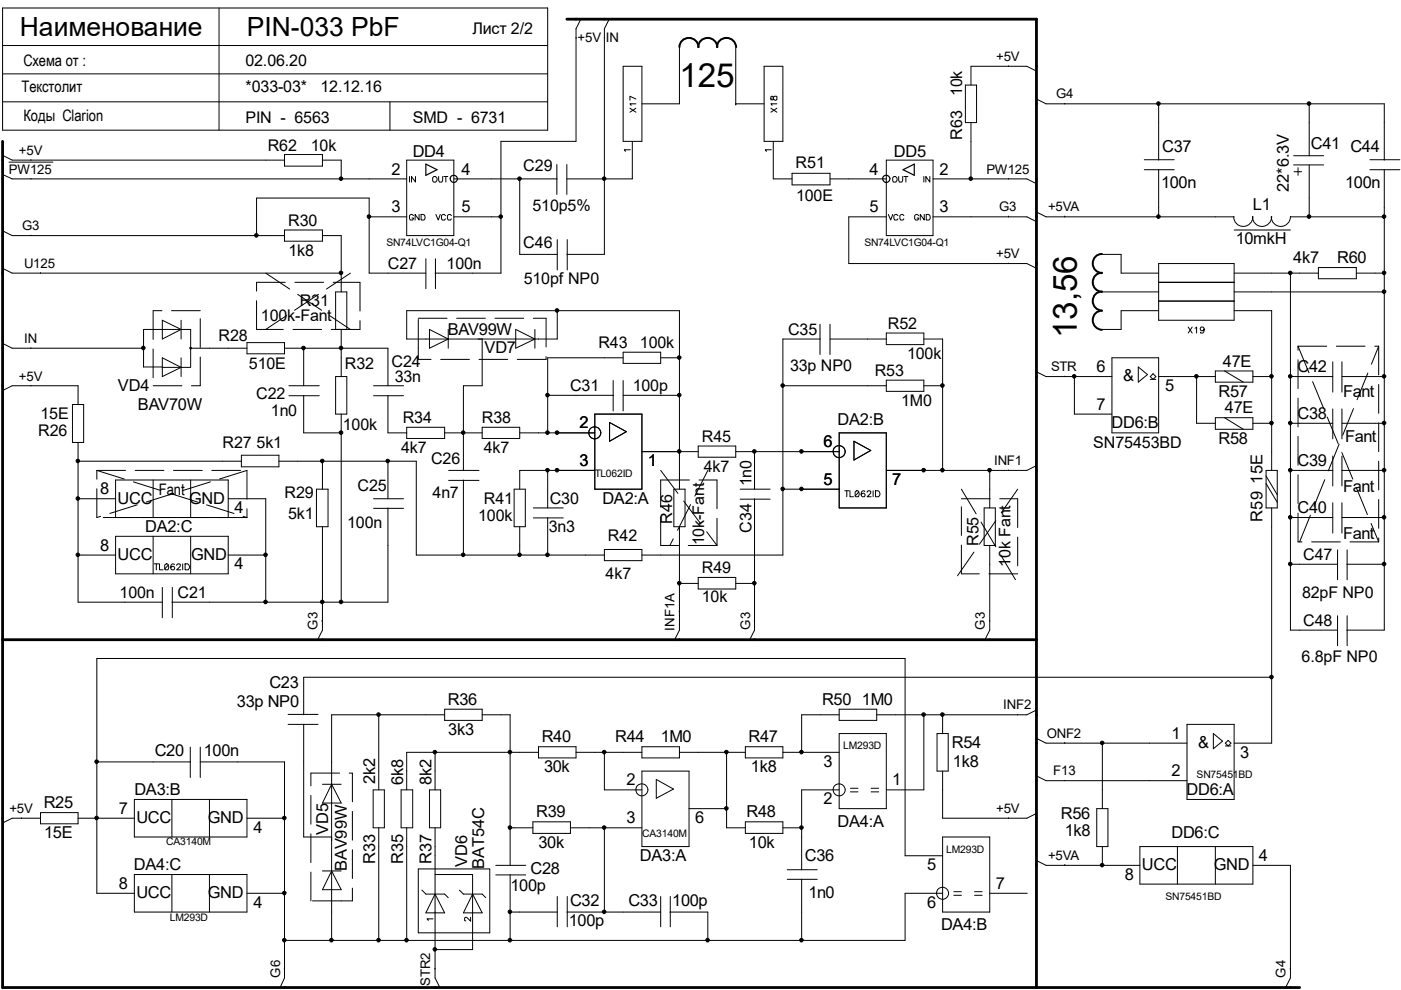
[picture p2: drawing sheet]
<svg xmlns="http://www.w3.org/2000/svg" width="297mm" height="210mm" viewBox="0 0 297 210" stroke-linecap="round" stroke-linejoin="round" font-family="sans-serif">
<path d="M120.2 4.1h99.5v205.3M.5 30v179.4h275M.5 135.6h219.2" fill="none" stroke="#000" stroke-width=".59"/>
<g fill="none" stroke="#000" stroke-width=".21">
<path d="M.5 1.7h115.6v25.9h-115.6zM.5 15.7h115.6M.5 9.7h115.6M46.4 1.7v25.9M122.1 8h.1M123.1 4.1l-1 2v23.9h-15.9v27.9h-14M128.1 8h.1M129.2 4.1l-1.1 2v47.8h-7.9M132.1 14.1h4v15.9h-4zM144.1 10.1v11.9h-8M156 10.1v11.9M162 14.1h4v15.9h-4z"/>
<path d="M204.7 18h2.3v8h-2.3zM213.8 14v.1M219.7 15.1l-2-1h-11.8v3.9M.5 37l2.1 .9h83.6M.5 32.9l2.1 1.1h57.7M.5 21.6h115.6M1.9 34.4h9.3M6.6 33.9v.1M6.6 37.8v.1M60.3 32.8h8.1v2.4h-8.1zM68.4 34h3.9v3.9M82.7 21.6v6"/>
<path d="M86.2 34h10v16h-10zM86.8 37.4v1.2M88.1 37.4v1.2l-.9-1.2v1.2M91.7 37.7a.49 .49 0 0 1 .6-.3 .49 .49 0 0 1 .4 .4v.4a.47 .47 0 0 1-.5 .4 .47 .47 0 0 1-.5-.4zM93 37.4v.9a.43 .43 0 0 0 .4 .3 .43 .43 0 0 0 .4-.3v-.9M94.1 37.4h.9M94.5 37.4v1.2M96.2 37.9h21.9M110.2 37.9v16h7.9M118.1 34.9v6.3M120.2 34.9v6.3M133.6 22.9l1.2 .9"/>
<path d="M133.6 31.7h-1.2l.2 .4M134.1 30v7.9h-13.9M134.8 22h-1.2l.2 .4M134.8 21l-1.2-.6v.9M134.8 22.9l-1.2 .9M156 22h.1M156 22h6M163.4 20.5v.7h.5l.1-.6 .2-.2h.4l.1 .8a.61 .61 0 0 1-.6-.1 .61 .61 0 0 1-.2-.6zM163.4 22.9l1.3 .9M163.5 31.7h-1.2l.2 .4M164 30v7.9h3.9M164.7 22h-1.3l.3 .4"/>
<path d="M164.7 22.9l-1.3 .9M167.9 36.7h8.1v2.5h-8.1zM176 37.9h11.9M187.9 34h9.9v16h-9.9zM189.3 37.7a.49 .49 0 0 1 .5-.3 .49 .49 0 0 1 .4 .4v.4a.47 .47 0 0 1-.5 .4 .47 .47 0 0 1-.4-.4zM190.5 37.4v.9a.43 .43 0 0 0 .5 .3 .43 .43 0 0 0 .4-.3v-.9M191.6 37.4h.9M192.1 37.4v1.2M195.9 37.4v1.2M197.1 37.4v1.2l-.8-1.2v1.2M197.8 37.9h19.9l2 1M205.9 26v11.9"/>
<path d="M213.8 37.8v.1M219.7 21l2.1 1h71.7v12M225.8 21.9v.1M242.6 33.9h6.4M242.6 36h6.4M245.7 22v12M245.7 36v10M274.3 33h6.3M274.3 35h6.3M274.4 36.4h1.6M275.2 35.6v1.6M277.6 22v11"/>
<path d="M277.6 35v11M290.4 33.9h6.4M290.4 36h6.4M293.5 36v97.6h-8M.5 48.9l2.1 1.1h57.7M.5 56.9l2.1 1h69.7M6.6 49.9v.1M8.6 57.8v.1M54.4 50v-8h23.9v15.9h12M60.3 48.8h8.1v2.3h-8.1zM68.4 50h3.9v11.9M78.3 46h7.9"/>
<path d="M87.7 45.7a.49 .49 0 0 0-.7-.2 .49 .49 0 0 0-.2 .7 .42 .42 0 0 0 .4 .5 .42 .42 0 0 0 .5-.5h-.4M88.9 45.5v1.2l-.9-1.2v1.2M89.3 45.5h.4a.69 .69 0 0 1 .2 1.2h-.6zM90.3 54.9v6.3M92.3 54.9v6.3M92.4 45.5l.5 1.2 .4-1.2M94.4 45.7a.44 .44 0 0 0-.4-.2 .44 .44 0 0 0-.4 .4v.3a.44 .44 0 0 0 .4 .5 .44 .44 0 0 0 .4-.3M95.7 45.7a.44 .44 0 0 0-.5-.2 .44 .44 0 0 0-.3 .4v.3a.44 .44 0 0 0 .3 .5 .44 .44 0 0 0 .5-.3M96.2 46h10M118.1 50.8v6.4M120.3 50.8v6.4M187.9 46h-7.9v9.9h37.7l2 1"/>
<path d="M188.3 45.5l.5 1.2 .5-1.2M190.4 45.7a.44 .44 0 0 0-.5-.2 .44 .44 0 0 0-.4 .4v.3a.44 .44 0 0 0 .4 .5 .44 .44 0 0 0 .5-.3M191.6 45.7a.44 .44 0 0 0-.5-.2 .44 .44 0 0 0-.3 .4v.3a.44 .44 0 0 0 .3 .5 .44 .44 0 0 0 .5-.3M194.8 45.7a.49 .49 0 0 0-.7-.2 .49 .49 0 0 0-.2 .7 .42 .42 0 0 0 .4 .5 .42 .42 0 0 0 .5-.5h-.4M196 45.5v1.2l-.9-1.2v1.2M196.4 45.5h.4a.69 .69 0 0 1 .2 1.2h-.6zM197.8 46h19.9l2 1M213.8 45.8v.2M213.8 55.8v.1M219.7 45l2.1 1h39.9M225.8 45.8v.2M233.7 53.9h4v4h8"/>
<path d="M245.7 55.9h16v12h-16zM245.7 59.9h16M261.6 45.9a2.03 2.03 0 0 0 2 2.1 2.03 2.03 0 0 0 2-2.1M261.7 57.9h17.8M261.7 48.8h11.9M265.6 45.9a2.03 2.03 0 0 0 2 2.1 2.03 2.03 0 0 0 2-2.1M269.5 45.9a2.03 2.03 0 0 0 2.1 2.1 2.03 2.03 0 0 0 2-2.1M273.6 57.9v75.7h10M273.6 46h19.9M279.5 56.7h8.1v2.4h-8.1zM287.6 57.9h5.9M.5 72.8l2.1 1h27.8"/>
<path d="M6.6 73.7v.1M34.4 77.8h-4v-8h10v8M34.4 67.9l4 1.9-4 2.1zM34.4 75.9l4 2-4 1.9zM34.4 77.9h6M38.4 67.9v4M38.4 75.9v3.9M40.3 73.7l.3 .1-.1 .1h-.2zM40.4 73.8h12M52.4 72.6h7.9v2.4h-7.9zM60.3 73.8h22v8M64.4 73.8v8"/>
<path d="M71.2 61.9h2.3v7.9h-2.3zM71.2 79.8h2.3v8h-2.3zM72.3 69.8v10M91.1 69.8l3.9 2.1-3.9 1.9zM95 69.8v4M102.2 71.9v9.9h-3.9v17.9M109.3 69.8l4.1 2.1-4.1 1.9zM113.4 69.8v4M118.1 65.9v6h-31.9v-6h57.9v37.8M132.1 75.9h-16v15.9M132.1 74.7h8v2.3h-8zM140.1 75.9h4"/>
<path d="M173.9 68.7v6.5M173.9 71.9h-7.9v45.8h-29.9M176 71.9h11.9M176 68.7v6.5M187.9 70.6h8v2.5h-8zM195.9 71.9h4v27.8M219.7 78.8l2.1 1h14M225.8 79.8h.1M227.8 79.8v8h8M233.7 61.9h12M235.8 75.9h9.9v15.9h-9.9zM241.3 77.8l2 1.6-2 1.6z"/>
<path d="M243.9 79.8l.6-.6 .6 .6-.6 .6zM245.7 65.9h-8v3.9h-4M245.7 79.8h12M245.7 63.8h16M251.9 69.3l.9 1.3M252.8 69.3l-.9 1.3M253.4 69.6l.3-.3v1.3M253.7 79.8v9.9h4M255.3 69.8l-.2 .3h-.5a.42 .42 0 0 1 0-.6 .42 .42 0 0 1 .6 0 .69 .69 0 0 1 .1 .8 .69 .69 0 0 1-.8 .3v-.2M257.7 78.7h7.9v2.3h-7.9zM259.6 78.7l4 2.3M261.7 65.9h7.9v33.8"/>
<path d="M261.7 61.9h31.8M265.6 79.8h4M273.6 79.8h9M282.6 76.7v6.4M284.5 79.8h9M284.5 76.7v6.4M.5 82.8l2.1-1h13.9v4M6.6 81.7v.1M15.4 85.8h2.3v8h-2.3zM16.5 93.8v33.9h17.9M16.5 97.8h34.7M51.2 96.5h7.9v2.5h-7.9z"/>
<path d="M59.1 97.8h29.2v19.9h39.8M61.3 81.8h6.4M61.3 83.9h6.4M64.4 83.8v8h7.9M68.4 97.8v5.9M72.3 87.8v39.9M79.2 81.8h6.4M79.2 83.9h6.4M82.3 83.8v8h3.9M82.3 97.8v7.9M86.2 90.6h8.1v2.4h-8.1zM94.3 91.8h7.9"/>
<path d="M95.1 99.7h6.5M102.2 90.6h8v2.4h-8zM110.2 91.8h15.9M116.1 99.7v8M116.1 83.8h14M126.1 87.8h10v15.9h-10zM126.1 99.7h-15.9v4M129.2 89.6l3.6 1.9-3.6 2.1zM130 80.7v6.4M132.1 83.8h12M132.1 80.7v6.4M136.1 95.8h11.9"/>
<path d="M148 94.6h8v2.3h-8zM156 95.8h21.9M160 95.8v7.9M166 81.8h21.9M177.9 91.8h10v15.9h-10zM181.1 93.6l3.5 1.9-3.5 2zM187.9 80.6h8v2.4h-8zM195.9 81.8h4M209.8 99.7v8M213.8 99.7h.1M219.7 98.7l-2 1h-29.8M243.9 80.4h1.2"/>
<path d="M257.7 88.6h7.9v2.4h-7.9zM259.6 88.6l4 2.4M265.6 89.7h4M268.4 99.7h2.4v8h-2.4zM273.6 99.7h9M273.6 89.7h9M282.6 86.7v6.3M282.6 96.7v6.3M284.5 99.7h9M284.5 89.7h9M284.5 86.7v6.3M284.5 96.7v6.3"/>
<path d="M16.5 117.7h8M16.5 105.7h8M24.5 101.8h23.9v7.9h-23.9zM24.5 113.7h23.9v8h-23.9zM32.5 101.8v7.9M32.5 113.7v8M32.7 119.5h1M33.1 119.5v1.3M33.8 119.5v1.3h.8M34.9 119.8a.45 .45 0 0 1 .7-.2l.2 .5-.2 .7h-.5l-.2-.2zM35.7 119.8l-.8 .8M37 119.7v-.1a.61 .61 0 0 0-.8 .6 .61 .61 0 0 0 .7 .6 .43 .43 0 0 0-.1-.7 .43 .43 0 0 0-.6 .3"/>
<path d="M37.5 119.9l.2-.4 .5 .1v.5l-.7 .7h.8M38.7 119.5v1.3M39.2 119.5h.5a.75 .75 0 0 1 .2 1.3h-.7zM40.4 101.8v7.9M40.4 113.7v8M48.4 105.7h7.9v22M48.4 117.7h7.9M67.1 103.7h2.5v8h-2.5zM68.4 111.7v21.9l-1.1 2M79.2 107.8h6.4M79.2 105.7h6.4M82.3 107.7v20h-45.9"/>
<path d="M95.1 101.9h6.5M98.3 101.8v15.9M109 103.7h2.4v8h-2.4zM110.2 111.7v6M113.1 107.7h6.3M113.1 109.8h6.3M116.1 109.7v8M128.1 116.5h8v2.4h-8zM142.9 103.7h2.3v8h-2.3zM144.1 111.7v21.9l-1.1 2M156.9 103.7h6.4M156.9 105.8h6.4"/>
<path d="M160 105.7v27.9l-1 2M166 103.7h11.9M179.1 104.1h.9M179.5 104.1v1.2M180.2 104.1v1.2h.8M181.3 104.3a.45 .45 0 0 1 .7-.2l.2 .5-.2 .7h-.5l-.2-.1zM182.1 104.3l-.8 .9M183.3 104.2v-.1a.61 .61 0 0 0-.7 .6 .61 .61 0 0 0 .7 .6 .43 .43 0 0 0-.1-.7 .43 .43 0 0 0-.6 .3M183.9 104.4l.2-.3h.5v.5l-.7 .7h.8M185.1 104.1v1.2M185.6 104.1h.5a.75 .75 0 0 1 .2 1.2h-.7zM208.7 107.7h2.3v8h-2.3z"/>
<path d="M209.8 115.7v17.9l-1 2M268.4 100.9l2.4 4M268.4 102.5l2.4 4M269.6 107.7v49.9h-7.9M273.6 109.7h9M273.6 119.6h10M282.6 106.6v6.4M283.6 116.6v6.3M284.5 109.7h9M284.5 106.6v6.4M285.5 119.6h8M285.6 116.6v6.3"/>
<path d="M34.4 124.5v6.5M36.5 124.5v6.5M68.2 131.7h.2M144 129.6h.1M144.1 123.7h3.9M148 122.4h8v2.5h-8zM156 123.7h4M159.9 131.7h.1M209.8 131.7h.1M283.6 130.6v6.3M285.6 130.6v6.3M40.3 158.4v6.4"/>
<path d="M42.5 158.4v6.4M61.1 151.5h6.3M61.1 153.6h6.3M64.4 153.6v23.9h5.9M80.3 151.6v15.9M92.2 159.5v8M94.3 151.6h-24v47.8M94.3 150.4h7.9v2.3h-7.9zM102.2 151.6h6v31.9M114.2 159.5h-28v8M114.2 158.3h7.9v2.4h-7.9zM122.1 159.5h14"/>
<path d="M128.1 159.5v8h8M136.1 158.3h8v2.4h-8zM144.1 159.5h13.9M154 159.5v16h4M158 158.3h8v2.4h-8zM166 159.5h11.9M177.9 151.6h-7.9v7.9M177.9 150.4h8v2.3h-8zM177.9 155.5h10v15.9h-10zM195.9 151.6v15.9h-8M198.7 155.5h2.3v8h-2.3zM199.9 151.6v3.9"/>
<path d="M215.8 151.5v.1M219.7 150.5l-2 1.1h-31.8M219.7 156.5l2.1 1.1h29.9M225.8 157.4v.2M233.7 157.6v13.8M251.7 153.6h10v15.9h-10zM257.3 155.5l1.9 1.6-1.9 1.6zM259.8 157.6l.6-.6 .6 .6-.6 .6zM259.8 158.2h1.2M269.6 143.6h-205.2v8M4.5 173.4v.1M8.6 173.5h-6l-2.1 1"/>
<path d="M8.6 172.3h7.9v2.4h-7.9zM16.5 173.5h12M20.5 161.5h19.9M28.5 169.5h23.9v8h-23.9zM36.4 169.5v8M42.5 161.5h17.8v45.8l-.9 2.1M44.4 169.5v8M52.4 173.5h7.9M68.4 166.3h3.9M70.3 166.3l2 4h-3.9zM79.1 167.5h2.4v8h-2.4zM80.3 175.5v23.9"/>
<path d="M85 167.5h2.5v8h-2.5zM86.2 175.5v23.9M91.1 167.5h2.3v8h-2.3zM92.2 175.5v13.9M108.2 175.5h4.8M113 174.2h7.9v2.5h-7.9zM120.9 175.5h15.2M128.1 175.5v17.9M136.1 163.5h10v16h-10zM139.1 165.3l3.7 2-3.7 1.9zM146.1 171.4h7.9M158 174.2h8v2.5h-8z"/>
<path d="M166 175.5h4M177.9 167.5h-7.9v16.9M180.3 167.1h1.6M180.3 167.9h1.6M184.7 167.1h1.6M184.7 167.9h1.6M199.9 163.5v10h17.8l2-1M199.9 177.5h9.9v15.9h-9.9zM213.8 173.4v.1M219.7 164.5l2.1 1h29.9M225.8 165.4v.1M232.5 171.4h2.4v8.1h-2.4z"/>
<path d="M233.7 179.5v4M241.7 179.5h23.9v8h-23.9zM249.6 179.5v8M257.7 179.5v8M28.5 185.4h23.9v8h-23.9zM36.4 185.4v8M44.4 185.4v8M52.4 189.4h7.9M68.4 184.7h3.9M70.3 184.7l2 3.9h-3.9zM88.7 184.2h15.1v13.6h-15.1zM89.4 188.7l.9 .9h4l.7 .7"/>
<path d="M91.8 194.8h-1.3l.3 .4M92.2 189.6v17.7l1.1 2.1M92.2 185.4h8v15.9h-8M92.2 189.6l2.1 3.9h-4zM97.4 188.7l.9 .9h3.9l.8 .7M99.8 194.5v.8l-1-.8-.3 .1v.6h.3M100.2 189.6l2 3.9h-3.9zM105.1 183.5h6.4M105.1 185.5h6.4M108.2 185.4v14M108.2 193.4h9.9M118.1 190.1v6.4"/>
<path d="M120.2 193.4h19.9M120.3 190.1v6.4M140.1 190.1v6.4M142 193.4h8.1v6M142.1 190.1v6.4M166.9 184.4h6.4M166.9 186.4h6.4M170 186.4v13M199.9 181.4h-8v-41.8h-171.4v49.8h8M199.9 189.4h-8v10h-131.6M202.2 189.1h1.6M202.2 189.8h1.6"/>
<path d="M206.6 189.1h1.6M206.6 189.8h1.6M209.8 189.4h8M219.7 182.5l2.1 1h19.9M225.8 183.3v.2M265.6 183.5h8v23.8l-1 2.1M60.2 205.4h.1M92.2 205.4h.1M273.5 205.4h.1"/>
<circle cx="72.3" cy="37.9" r=".38"/>
<circle cx="110.1" cy="37.9" r=".38"/>
<circle cx="128.1" cy="37.9" r=".38"/>
<circle cx="205.8" cy="37.9" r=".38"/>
<circle cx="245.6" cy="22" r=".38"/>
<circle cx="277.5" cy="22" r=".38"/>
<circle cx="54.4" cy="49.9" r=".38"/>
<circle cx="72.3" cy="57.9" r=".38"/>
<circle cx="78.2" cy="45.9" r=".38"/>
<circle cx="106.2" cy="45.9" r=".38"/>
<circle cx="245.6" cy="45.9" r=".38"/>
<circle cx="273.6" cy="57.9" r=".38"/>
<circle cx="277.5" cy="45.9" r=".38"/>
<circle cx="293.5" cy="57.9" r=".38"/>
<circle cx="293.5" cy="45.9" r=".38"/>
<circle cx="30.4" cy="73.8" r=".38"/>
<circle cx="64.3" cy="73.8" r=".38"/>
<circle cx="72.3" cy="73.8" r=".38"/>
<circle cx="118.1" cy="65.8" r=".38"/>
<circle cx="144" cy="75.8" r=".38"/>
<circle cx="227.8" cy="79.8" r=".38"/>
<circle cx="253.7" cy="79.8" r=".38"/>
<circle cx="269.6" cy="79.8" r=".38"/>
<circle cx="273.6" cy="79.8" r=".38"/>
<circle cx="293.5" cy="61.8" r=".38"/>
<circle cx="293.5" cy="79.8" r=".38"/>
<circle cx="16.5" cy="97.7" r=".38"/>
<circle cx="68.3" cy="97.7" r=".38"/>
<circle cx="72.3" cy="91.7" r=".38"/>
<circle cx="82.2" cy="97.7" r=".38"/>
<circle cx="98.2" cy="91.7" r=".38"/>
<circle cx="116.1" cy="91.7" r=".38"/>
<circle cx="116.1" cy="83.8" r=".38"/>
<circle cx="116.1" cy="99.7" r=".38"/>
<circle cx="118.1" cy="91.7" r=".38"/>
<circle cx="118.1" cy="99.7" r=".38"/>
<circle cx="126.1" cy="91.8" r="1.29"/>
<circle cx="144" cy="83.8" r=".38"/>
<circle cx="144" cy="95.7" r=".38"/>
<circle cx="159.9" cy="95.7" r=".38"/>
<circle cx="165.9" cy="81.7" r=".38"/>
<circle cx="169.9" cy="95.7" r=".38"/>
<circle cx="177.9" cy="95.7" r="1.29"/>
<circle cx="195.8" cy="99.7" r=".38"/>
<circle cx="199.8" cy="81.7" r=".38"/>
<circle cx="199.8" cy="99.7" r=".38"/>
<circle cx="209.8" cy="99.7" r=".38"/>
<circle cx="269.6" cy="89.7" r=".38"/>
<circle cx="273.6" cy="99.7" r=".38"/>
<circle cx="273.6" cy="89.7" r=".38"/>
<circle cx="293.5" cy="89.7" r=".38"/>
<circle cx="293.5" cy="99.7" r=".38"/>
<circle cx="16.5" cy="117.6" r=".38"/>
<circle cx="16.5" cy="105.7" r=".38"/>
<circle cx="56.3" cy="117.6" r=".38"/>
<circle cx="98.2" cy="117.6" r=".38"/>
<circle cx="110.1" cy="117.6" r=".38"/>
<circle cx="116.1" cy="117.6" r=".38"/>
<circle cx="165.9" cy="103.7" r=".38"/>
<circle cx="169.9" cy="103.7" r=".38"/>
<circle cx="273.6" cy="109.7" r=".38"/>
<circle cx="273.6" cy="119.6" r=".38"/>
<circle cx="293.5" cy="119.6" r=".38"/>
<circle cx="293.5" cy="109.7" r=".38"/>
<circle cx="56.3" cy="127.6" r=".38"/>
<circle cx="68.3" cy="127.6" r=".38"/>
<circle cx="72.3" cy="127.6" r=".38"/>
<circle cx="144" cy="123.6" r=".38"/>
<circle cx="159.9" cy="123.6" r=".38"/>
<circle cx="80.3" cy="151.5" r=".38"/>
<circle cx="92.2" cy="159.5" r=".38"/>
<circle cx="108.1" cy="159.5" r=".38"/>
<circle cx="128.1" cy="159.5" r=".38"/>
<circle cx="154" cy="159.5" r=".38"/>
<circle cx="169.9" cy="159.5" r=".38"/>
<circle cx="195.8" cy="151.5" r=".38"/>
<circle cx="199.8" cy="151.5" r=".38"/>
<circle cx="233.7" cy="157.5" r=".38"/>
<circle cx="269.6" cy="143.5" r=".38"/>
<circle cx="20.5" cy="161.5" r=".38"/>
<circle cx="20.5" cy="173.4" r=".38"/>
<circle cx="60.3" cy="173.4" r=".38"/>
<circle cx="108.1" cy="175.5" r=".38"/>
<circle cx="128.1" cy="175.5" r=".38"/>
<circle cx="136.1" cy="167.5" r="1.29"/>
<circle cx="154" cy="171.4" r=".38"/>
<circle cx="169.9" cy="175.5" r=".38"/>
<circle cx="177.9" cy="167.5" r="1.29"/>
<circle cx="60.3" cy="189.3" r=".38"/>
<circle cx="60.3" cy="199.3" r=".38"/>
<circle cx="70.3" cy="199.3" r=".38"/>
<circle cx="80.3" cy="199.3" r=".38"/>
<circle cx="86.2" cy="199.3" r=".38"/>
<circle cx="108.1" cy="199.3" r=".38"/>
<circle cx="108.1" cy="193.3" r=".38"/>
<circle cx="128.1" cy="193.3" r=".38"/>
<circle cx="150" cy="199.3" r=".38"/>
<circle cx="169.9" cy="199.3" r=".38"/>
<circle cx="199.8" cy="189.4" r="1.29"/>
<circle cx="233.7" cy="183.4" r=".38"/>
<circle cx="92.2" cy="201.3" r=".38"/>
</g>
<g fill="#000">
<circle cx="72.3" cy="37.9" r=".38"/>
<circle cx="110.1" cy="37.9" r=".38"/>
<circle cx="128.1" cy="37.9" r=".38"/>
<circle cx="205.8" cy="37.9" r=".38"/>
<circle cx="245.6" cy="22" r=".38"/>
<circle cx="277.5" cy="22" r=".38"/>
<circle cx="54.4" cy="49.9" r=".38"/>
<circle cx="72.3" cy="57.9" r=".38"/>
<circle cx="78.2" cy="45.9" r=".38"/>
<circle cx="106.2" cy="45.9" r=".38"/>
<circle cx="245.6" cy="45.9" r=".38"/>
<circle cx="273.6" cy="57.9" r=".38"/>
<circle cx="277.5" cy="45.9" r=".38"/>
<circle cx="293.5" cy="57.9" r=".38"/>
<circle cx="293.5" cy="45.9" r=".38"/>
<circle cx="30.4" cy="73.8" r=".38"/>
<circle cx="64.3" cy="73.8" r=".38"/>
<circle cx="72.3" cy="73.8" r=".38"/>
<circle cx="118.1" cy="65.8" r=".38"/>
<circle cx="144" cy="75.8" r=".38"/>
<circle cx="227.8" cy="79.8" r=".38"/>
<circle cx="253.7" cy="79.8" r=".38"/>
<circle cx="269.6" cy="79.8" r=".38"/>
<circle cx="273.6" cy="79.8" r=".38"/>
<circle cx="293.5" cy="61.8" r=".38"/>
<circle cx="293.5" cy="79.8" r=".38"/>
<circle cx="16.5" cy="97.7" r=".38"/>
<circle cx="68.3" cy="97.7" r=".38"/>
<circle cx="72.3" cy="91.7" r=".38"/>
<circle cx="82.2" cy="97.7" r=".38"/>
<circle cx="98.2" cy="91.7" r=".38"/>
<circle cx="116.1" cy="91.7" r=".38"/>
<circle cx="116.1" cy="83.8" r=".38"/>
<circle cx="116.1" cy="99.7" r=".38"/>
<circle cx="118.1" cy="91.7" r=".38"/>
<circle cx="118.1" cy="99.7" r=".38"/>
<circle cx="144" cy="83.8" r=".38"/>
<circle cx="144" cy="95.7" r=".38"/>
<circle cx="159.9" cy="95.7" r=".38"/>
<circle cx="165.9" cy="81.7" r=".38"/>
<circle cx="169.9" cy="95.7" r=".38"/>
<circle cx="195.8" cy="99.7" r=".38"/>
<circle cx="199.8" cy="81.7" r=".38"/>
<circle cx="199.8" cy="99.7" r=".38"/>
<circle cx="209.8" cy="99.7" r=".38"/>
<circle cx="269.6" cy="89.7" r=".38"/>
<circle cx="273.6" cy="99.7" r=".38"/>
<circle cx="273.6" cy="89.7" r=".38"/>
<circle cx="293.5" cy="89.7" r=".38"/>
<circle cx="293.5" cy="99.7" r=".38"/>
<circle cx="16.5" cy="117.6" r=".38"/>
<circle cx="16.5" cy="105.7" r=".38"/>
<circle cx="56.3" cy="117.6" r=".38"/>
<circle cx="98.2" cy="117.6" r=".38"/>
<circle cx="110.1" cy="117.6" r=".38"/>
<circle cx="116.1" cy="117.6" r=".38"/>
<circle cx="165.9" cy="103.7" r=".38"/>
<circle cx="169.9" cy="103.7" r=".38"/>
<circle cx="273.6" cy="109.7" r=".38"/>
<circle cx="273.6" cy="119.6" r=".38"/>
<circle cx="293.5" cy="119.6" r=".38"/>
<circle cx="293.5" cy="109.7" r=".38"/>
<circle cx="56.3" cy="127.6" r=".38"/>
<circle cx="68.3" cy="127.6" r=".38"/>
<circle cx="72.3" cy="127.6" r=".38"/>
<circle cx="144" cy="123.6" r=".38"/>
<circle cx="159.9" cy="123.6" r=".38"/>
<circle cx="80.3" cy="151.5" r=".38"/>
<circle cx="92.2" cy="159.5" r=".38"/>
<circle cx="108.1" cy="159.5" r=".38"/>
<circle cx="128.1" cy="159.5" r=".38"/>
<circle cx="154" cy="159.5" r=".38"/>
<circle cx="169.9" cy="159.5" r=".38"/>
<circle cx="195.8" cy="151.5" r=".38"/>
<circle cx="199.8" cy="151.5" r=".38"/>
<circle cx="233.7" cy="157.5" r=".38"/>
<circle cx="269.6" cy="143.5" r=".38"/>
<circle cx="20.5" cy="161.5" r=".38"/>
<circle cx="20.5" cy="173.4" r=".38"/>
<circle cx="60.3" cy="173.4" r=".38"/>
<circle cx="108.1" cy="175.5" r=".38"/>
<circle cx="128.1" cy="175.5" r=".38"/>
<circle cx="154" cy="171.4" r=".38"/>
<circle cx="169.9" cy="175.5" r=".38"/>
<circle cx="60.3" cy="189.3" r=".38"/>
<circle cx="60.3" cy="199.3" r=".38"/>
<circle cx="70.3" cy="199.3" r=".38"/>
<circle cx="80.3" cy="199.3" r=".38"/>
<circle cx="86.2" cy="199.3" r=".38"/>
<circle cx="108.1" cy="199.3" r=".38"/>
<circle cx="108.1" cy="193.3" r=".38"/>
<circle cx="128.1" cy="193.3" r=".38"/>
<circle cx="150" cy="199.3" r=".38"/>
<circle cx="169.9" cy="199.3" r=".38"/>
<circle cx="233.7" cy="183.4" r=".38"/>
<circle cx="92.2" cy="201.3" r=".38"/>
</g>
<path d="M144.1 10a2.03 2.03 0 0 1 2-2 2.03 2.03 0 0 1 2 2M148 10a2.03 2.03 0 0 1 2.1-2 2.03 2.03 0 0 1 2 2M152 10a2.03 2.03 0 0 1 2-2 2.03 2.03 0 0 1 2.1 2M233.6 53.8a2.03 2.03 0 0 0-1.9 2.1 2.03 2.03 0 0 0 1.9 2M233.6 57.8a2.03 2.03 0 0 0-1.9 2.1 2.03 2.03 0 0 0 1.9 2M233.6 61.8a2.03 2.03 0 0 0-1.9 2 2.03 2.03 0 0 0 1.9 2.1 2.03 2.03 0 0 0-1.9 2 2.03 2.03 0 0 0 1.9 2" fill="none" stroke="#000" stroke-width=".42"/>
<g fill="none" stroke="#000" stroke-width=".21" stroke-dasharray="6.1 2">
<path d="M54.4 59.9h21.9M56.3 57.9l18 11.9M74.3 57.9l-18 11.9M76.3 59.9v9.9M32.5 65.9v15.9M42.5 65.9h-10M54.4 69.8v-9.9M76.3 69.8h-21.9M88.7 76.2v-2.4M88.7 73.8v-6.3M88.7 67.5h27.1M115.8 76.2h-27.1"/>
<path d="M115.8 67.5v8.7M275.2 73.4h17.1M275.2 73.4l17.1 41.5M292.3 73.4v41.5M20.5 99.7h31.9M20.5 99.7l31.9 10M32.5 81.8h10M42.5 81.8v-15.9M52.4 99.7v10M52.4 99.7l-31.9 10M140.1 99.7l11.9 16M150.1 99.7l-8.1 16"/>
<path d="M20.5 109.7v-10M52.4 109.7h-31.9M140.1 115.7v-13.9M140.1 101.8h11.9M152 101.8v13.9M152 115.7h-11.9M203.8 105.7h12M203.8 103.7l12 20M215.8 105.7v16M215.8 103.7l-13.9 20M275.2 114.9v-41.5M275.5 114.9l16.8-41.5"/>
<path d="M292.3 114.9h-17.1M203.8 121.7v-16M215.8 121.7h-12M65.9 163.9h8.8M74.7 163.9v27.1M65.9 191v-27.1M72.3 191h-6.4M74.7 191h-2.4"/>
</g>
<g fill="none" stroke="#000" stroke-width=".25">
<path d="M90.3 34.8l2.4 1.2-2.4 1.2zM191.5 36l2.3-1.2v2.4z"/>
<circle cx="96.2" cy="37.9" r=".77"/>
<circle cx="187.9" cy="37.9" r=".77"/>
</g>
<g font-size="7">
<text x="144.1" y="18.4">125</text>
<text x="228.3" y="71.7" transform="rotate(-90 228.3 71.7)">13,56</text>
</g>
<g font-size="5.6">
<text x="4.2" y="7.6">Наименование</text>
<text x="52.4" y="7.6">PIN-033 PbF</text>
</g>
<g font-size="3.5">
<text x="87.5" y="33.3">DD4</text>
<text x="189.5" y="33.3">DD5</text>
<text x="246.4" y="32.3">C37</text>
<text x="277.9" y="31.5">C41 C44</text>
<text x="83" y="37">2</text>
<text x="97.8" y="37">4</text>
<text x="184.4" y="37">4</text>
<text x="199.2" y="37">2</text>
<text x="246.2" y="39.8">100n</text>
<text x="273.3" y="40.7" transform="rotate(-90 273.3 40.7)">22*6.3V</text>
<text x="285.2" y="39.8">100n</text>
<text x="83" y="45">3</text>
<text x="97.8" y="45">5</text>
<text x="184.4" y="45">5</text>
<text x="199.2" y="45">3</text>
<text x="265.6" y="44.6">L1</text>
<text x="262" y="51.8">10mkH</text>
<text x="274.2" y="55.8">4k7</text>
<text x="283.5" y="55.8">R60</text>
<text x="95" y="71">BAV99W</text>
<text x="102.7" y="74.9">VD7</text>
<text x="259.3" y="77.7">47E</text>
<text x="25" y="82.9">VD4</text>
<text x="232.4" y="78.9">6</text>
<text x="238.1" y="80.9">&amp;</text>
<text x="247" y="82.9">5</text>
<text x="275.1" y="78.9">C42</text>
<text x="29.2" y="86.9">BAV70W</text>
<text x="232.4" y="86.9">7</text>
<text x="258.4" y="84.1">R57</text>
<text x="259.7" y="87.6">47E</text>
<text x="275.1" y="88.8">C38</text>
<text x="284.8" y="84.1">Fant</text>
<text x="122.9" y="90.8">2</text>
<text x="174.6" y="94.8">6</text>
<text x="177.6" y="90.1">DA2:B</text>
<text x="235.7" y="90.8">DD6:B</text>
<text x="258.4" y="94.1">R58</text>
<text x="285.2" y="93.6">Fant</text>
<text x="122.9" y="98.8">3</text>
<text x="137.4" y="98.8">1</text>
<text x="275.1" y="98.8">C39</text>
<text x="21.2" y="104.8">8</text>
<text x="24.9" y="106.8">UCC</text>
<text x="40.1" y="106.8">GND</text>
<text x="127.7" y="106.8">DA2:A</text>
<text x="174.6" y="102.8">5</text>
<text x="189.2" y="102.8">7</text>
<text x="284.8" y="104.4">Fant</text>
<text x="30.8" y="112.8">DA2:C</text>
<text x="49.7" y="108.8">4</text>
<text x="267.7" y="110.6" transform="rotate(-90 267.7 110.6)">R59 15E</text>
<text x="275.1" y="108.8">C40</text>
<text x="21.2" y="116.8">8</text>
<text x="24.9" y="118.7">UCC</text>
<text x="40.5" y="118.7">GND</text>
<text x="284.8" y="114.4">Fant</text>
<text x="49.7" y="120.7">4</text>
<text x="50.2" y="149.9">33p NP0</text>
<text x="57.1" y="145.9">C23</text>
<text x="95" y="149.4">R36</text>
<text x="174.3" y="149.4">R50 1M0</text>
<text x="95" y="155.8">3k3</text>
<text x="32.8" y="160.2">C20</text>
<text x="43.2" y="160.2">100n</text>
<text x="114.8" y="157.4">R40</text>
<text x="130.4" y="157.4">R44</text>
<text x="140.1" y="157.4">1M0</text>
<text x="158.7" y="157.4">R47</text>
<text x="201.8" y="158.6">R54</text>
<text x="248.4" y="156.6">1</text>
<text x="254" y="158.6">&amp;</text>
<text x="262.9" y="160.6">3</text>
<text x="79.5" y="166.3" transform="rotate(-90 79.5 166.3)">2k2</text>
<text x="85.5" y="166.5" transform="rotate(-90 85.5 166.5)">6k8</text>
<text x="91.5" y="166.5" transform="rotate(-90 91.5 166.5)">8k2</text>
<text x="115.4" y="163.7">30k</text>
<text x="132.8" y="166.5">2</text>
<text x="159.2" y="163.7">1k8</text>
<text x="174.6" y="162.6">3</text>
<text x="189.2" y="166.5">1</text>
<text x="202.1" y="162.6">1k8</text>
<text x="248.4" y="164.6">2</text>
<text x="9.3" y="171.4">R25</text>
<text x="25.2" y="172.6">7</text>
<text x="28.5" y="168.6">DA3:B</text>
<text x="113.7" y="173.3">R39</text>
<text x="158.3" y="173.3">R48</text>
<text x="174.6" y="170.5">2</text>
<text x="224.9" y="173.7">R56</text>
<text x="251.6" y="168.6">DD6:A</text>
<text x="9.4" y="177.7">15E</text>
<text x="28.9" y="174.6">UCC</text>
<text x="44.1" y="174.6">GND</text>
<text x="53.7" y="176.5">4</text>
<text x="69.6" y="177" transform="rotate(-90 69.6 177)">VD5</text>
<text x="114.2" y="179.7">30k</text>
<text x="132.8" y="174.6">3</text>
<text x="147.4" y="174.6">6</text>
<text x="158.8" y="179.7">10k</text>
<text x="177.6" y="175.3">DA4:A</text>
<text x="225.8" y="177.3">1k8</text>
<text x="248.4" y="177.7">DD6:C</text>
<text x="28.4" y="184.5">DA4:C</text>
<text x="73.5" y="184.7" transform="rotate(-90 73.5 184.7)">BAV99W</text>
<text x="79.5" y="183.1" transform="rotate(-90 79.5 183.1)">R33</text>
<text x="85.5" y="183.1" transform="rotate(-90 85.5 183.1)">R35</text>
<text x="91.5" y="183.1" transform="rotate(-90 91.5 183.1)">R37</text>
<text x="99" y="183.7" transform="rotate(-90 99 183.7)">VD6</text>
<text x="102.7" y="184.2" transform="rotate(-90 102.7 184.2)">BAT54C</text>
<text x="112.5" y="185.3">C28</text>
<text x="135.7" y="182.5">DA3:A</text>
<text x="170.6" y="182.5">C36</text>
<text x="196.6" y="184.5">5</text>
<text x="242.1" y="184.5">UCC</text>
<text x="257.3" y="184.5">GND</text>
<text x="266.9" y="182.5">4</text>
<text x="25.2" y="188.5">8</text>
<text x="28.9" y="190.5">UCC</text>
<text x="44.1" y="190.5">GND</text>
<text x="108.2" y="188.9">100p</text>
<text x="171.4" y="190.5">1n0</text>
<text x="211.1" y="188.5">7</text>
<text x="238.5" y="186.5">8</text>
<text x="53.7" y="192.4">4</text>
<text x="120.6" y="196.4">100p</text>
<text x="120.9" y="192.1">C32</text>
<text x="133.2" y="192.1">C33</text>
<text x="142.5" y="192.1">100p</text>
<text x="196.6" y="192.4">6</text>
<text x="199.5" y="197.3">DA4:B</text>
</g>
<g font-size="3.4">
<text x="100.2" y="7.2">Лист 2/2</text>
<text x="4.9" y="14">Схема от :</text>
<text x="52" y="14">02.06.20</text>
<text x="4.5" y="19.6">Текстолит</text>
<text x="52" y="19.6">*033-03*</text>
<text x="67.9" y="19.6">12.12.16</text>
<text x="204" y="20.4" transform="rotate(-90 204 20.4)">10k</text>
<text x="4.9" y="25.6">Коды Clarion</text>
<text x="52" y="26">PIN - 6563</text>
<text x="87.5" y="26">SMD - 6731</text>
<text x="204" y="29.6" transform="rotate(-90 204 29.6)">R63</text>
<text x="56.8" y="31.9">R62</text>
<text x="65.9" y="31.9">10k</text>
<text x="168.7" y="35.6">R51</text>
<text x="111" y="36.3">C29</text>
<text x="61.1" y="47.9">R30</text>
<text x="112.9" y="44.7">510p5%</text>
<text x="168.8" y="42.7">100E</text>
<text x="111" y="52.7">C46</text>
<text x="61.2" y="54.3">1k8</text>
<text x="82.3" y="57.1">C27</text>
<text x="94.7" y="57.1">100n</text>
<text x="63.5" y="64.9">R31</text>
<text x="111" y="60.2">510pf NP0</text>
<text x="55.3" y="68.2">100k-Fant</text>
<text x="167.1" y="71">C35</text>
<text x="188.3" y="69.8">R52</text>
<text x="46.4" y="72.2">R28</text>
<text x="83" y="77.7">C24</text>
<text x="126.9" y="73.8">R43</text>
<text x="135.7" y="73.8">100k</text>
<text x="192.3" y="76.2">100k</text>
<text x="52.8" y="78.1">510E</text>
<text x="73.1" y="78.1">R32</text>
<text x="83.7" y="80.9">33n</text>
<text x="120.9" y="83">C31</text>
<text x="134.2" y="83">100p</text>
<text x="167.5" y="78.6">33p NP0</text>
<text x="185.5" y="79.8">R53</text>
<text x="8.6" y="88.9">15E</text>
<text x="54.3" y="84.5">C22</text>
<text x="57.4" y="88.1">1n0</text>
<text x="85.4" y="89.7">R34</text>
<text x="102.1" y="89.7">R38</text>
<text x="191" y="86.1">1M0</text>
<text x="8.1" y="92.5">R26</text>
<text x="47.2" y="94.9">R27</text>
<text x="54.4" y="94.9">5k1</text>
<text x="72.7" y="91.3">100k</text>
<text x="148.8" y="93.7">R45</text>
<text x="231.8" y="94.9">SN75453BD</text>
<text x="85" y="96.1">4k7</text>
<text x="91.4" y="98.5">C26</text>
<text x="102.6" y="96.1">4k7</text>
<text x="149.2" y="100.1">4k7</text>
<text x="33.7" y="104.9">Fant</text>
<text x="60.3" y="105.7">R29</text>
<text x="75.8" y="104.1">C25</text>
<text x="91.7" y="105.7">4n7</text>
<text x="102.6" y="106.8">R41</text>
<text x="116.5" y="106.8">C30</text>
<text x="159.3" y="103.1" transform="rotate(-90 159.3 103.1)">1n0</text>
<text x="61.1" y="110">5k1</text>
<text x="73.6" y="112">100n</text>
<text x="101.4" y="110.4">100k</text>
<text x="116.4" y="112.9">3n3</text>
<text x="142.5" y="111" transform="rotate(-90 142.5 111)">R46</text>
<text x="159.3" y="112.9" transform="rotate(-90 159.3 112.9)">C34</text>
<text x="128.9" y="114.8">R42</text>
<text x="149.3" y="115.7" transform="rotate(-90 149.3 115.7)">10k-Fant</text>
<text x="207.5" y="115.7" transform="rotate(-90 207.5 115.7)">R55</text>
<text x="276.3" y="118.8">C47</text>
<text x="128.4" y="122.8">4k7</text>
<text x="148.8" y="121.6">R49</text>
<text x="214.2" y="120.2" transform="rotate(-90 214.2 120.2)">10k Fant</text>
<text x="25.4" y="126.7">100n</text>
<text x="37.6" y="126.7">C21</text>
<text x="148.8" y="127.6">10k</text>
<text x="276.1" y="126.7">82pF NP0</text>
<text x="276.3" y="132.8">C48</text>
<text x="276" y="140.3">6.8pF NP0</text>
</g>
<g font-size="2.8">
<text x="122.5" y="8.9">+5V</text>
<text x="128.5" y="8.9">IN</text>
<text x="211.2" y="12.9">+5V</text>
<text x="223.9" y="20.8">G4</text>
<text x="4" y="32.9">+5V</text>
<text x="1.9" y="36.8">PW125</text>
<text x="209.2" y="36.8">PW125</text>
<text x="211.9" y="44.8">G3</text>
<text x="222.2" y="44.8">+5VA</text>
<text x="4.7" y="48.8">G3</text>
<text x="5.1" y="56.7">U125</text>
<text x="211.2" y="54.8">+5V</text>
<text x="5.1" y="72.6">IN</text>
<text x="4" y="80.7">+5V</text>
<text x="222.9" y="78.7">STR</text>
<text x="210.8" y="98.6">INF1</text>
<text x="67.3" y="133.5" transform="rotate(-90 67.3 133.5)">G3</text>
<text x="143" y="133.7" transform="rotate(-90 143 133.7)">INF1A</text>
<text x="159" y="133.5" transform="rotate(-90 159 133.5)">G3</text>
<text x="208.8" y="133.5" transform="rotate(-90 208.8 133.5)">G3</text>
<text x="212.7" y="150.4">INF2</text>
<text x="222" y="156.4">ONF2</text>
<text x="223.3" y="164.3">F13</text>
<text x="2" y="172.3">+5V</text>
<text x="211.2" y="172.3">+5V</text>
<text x="222.2" y="182.3">+5VA</text>
<text x="59.4" y="207.3" transform="rotate(-90 59.4 207.3)">G6</text>
<text x="91.2" y="209" transform="rotate(-90 91.2 209)">STR2</text>
<text x="272.6" y="207.3" transform="rotate(-90 272.6 207.3)">G4</text>
</g>
<g font-size="2.2">
<text x="81.9" y="52.2">SN74LVC1G04-Q1</text>
<text x="183.3" y="52.2">SN74LVC1G04-Q1</text>
<text x="126.1" y="101.2">TL062ID</text>
<text x="178.8" y="158.8">LM293D</text>
<text x="253.7" y="164.9">SN75451BD</text>
<text x="35.3" y="179.2">CA3140M</text>
<text x="136.2" y="177.5">CA3140M</text>
<text x="200.6" y="180.8">LM293D</text>
<text x="247.1" y="190.8">SN75451BD</text>
<text x="36" y="195.2">LM293D</text>
</g>
</svg>
